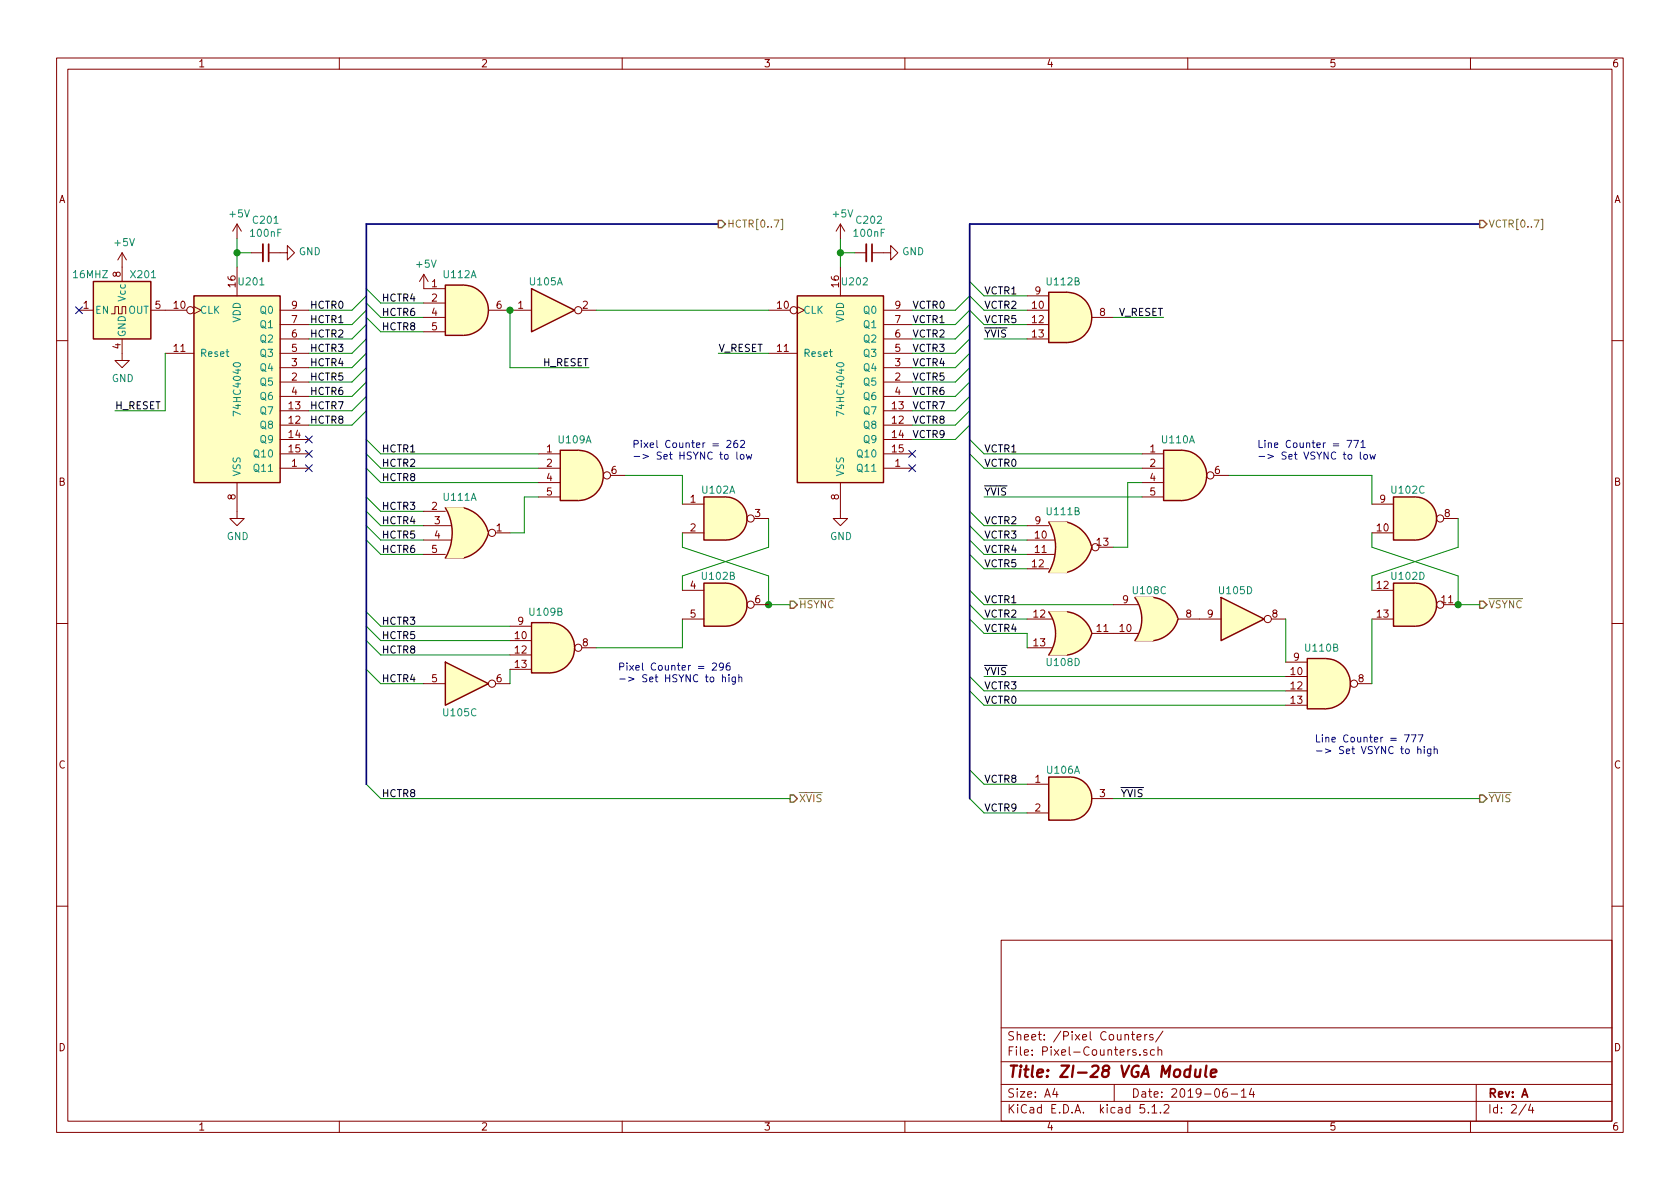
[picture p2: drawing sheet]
<svg xmlns="http://www.w3.org/2000/svg" width="297mm" height="210mm" viewBox="0 0 297 210" stroke-linecap="round" stroke-linejoin="round" font-family="sans-serif">
<g fill="none" stroke="#840000" stroke-width=".18">
<path d="M10 10.3h277v189.9h-277zM12 12.2h273v186.1h-273zM60 10.3v1.9M110 10.3v1.9M160 10.3v1.9M210 10.3v1.9M260 10.3v1.9M41.9 39.6l-.8 1.3M41.9 39.6v2.6M41.9 39.6l.8 1.3M148.6 39.6v2.6M148.6 39.6l-.8 1.3"/>
<path d="M148.6 39.6l.8 1.3M14 54.9h2.5M19.7 55.5h.6v-1.3h.7v1.3h.6v-1.3h.6v1.3M21.6 59.9v3.8h1.3l-1.3 1.3-1.3-1.3h1.3M21.6 44.7v5.1M21.6 44.7l-.8 1.3M21.6 44.7l.8 1.3M26.7 54.9h6.3M34.3 54.2l1.3 .7-1.3 .6M41.9 47.2v5.1M44.4 44.7h2.1M47.5 44.7h3.3v-1.3l1.3 1.3-1.3 1.3v-1.3"/>
<path d="M49.5 54.9h5.1M49.5 59.9h5.1M49.5 57.4h5.1M74.9 48.5l-.7 1.3M74.9 48.5v2.5h3.8M74.9 48.5l.8 1.3M74.9 53.6h3.8M74.9 56.1h3.8M74.9 58.7h3.8M86.4 54.9h7.6M102.9 54.9h2.5M135.9 54.9h3.8"/>
<path d="M141 54.2l1.2 .7-1.2 .6M148.6 47.2v5.1M151.1 44.7h2.1M154.2 44.7h3.3v-1.3l1.2 1.3-1.2 1.3v-1.3M156.2 54.9h5.1M156.2 59.9h5.1M156.2 57.4h5.1M181.6 54.9h3.8M181.6 59.9h3.8M181.6 57.4h3.8M181.6 52.3h3.8M193 56.1h3.8"/>
<path d="M10 60.2h2M29.2 62.5h5.1M49.5 62.5h5.1M49.5 75.2h5.1M49.5 72.6h5.1M49.5 77.7h5.1M49.5 67.6h5.1M49.5 65h5.1M49.5 70.1h5.1M135.9 62.5h5.1M156.2 62.5h5.1M156.2 75.2h5.1"/>
<path d="M156.2 72.6h5.1M156.2 77.7h5.1M156.2 67.6h5.1M156.2 65h5.1M156.2 70.1h5.1M285 60.2h2M41.9 85.3v6.4h1.3l-1.3 1.3-1.3-1.3h1.3M49.5 82.8h5.1M49.5 80.3h5.1M74.9 95.5h4.9M74.9 98h3.8M74.9 93h4.9"/>
<path d="M74.9 90.4h3.8M87.6 94.2h2.6M95.2 82.8h3.9M95.2 80.3h3.9M95.2 85.3h3.9M95.2 87.9h3.9M107.9 84.1h2.6M120.6 94.2h3.9M120.6 89.1h3.9M133.3 91.7h2.6M148.6 85.3v6.4h1.3l-1.3 1.3-1.3-1.3h1.3M156.2 82.8h5.1"/>
<path d="M156.2 80.3h5.1M181.6 95.5h4.8M181.6 98h4.8M181.6 93h3.8M194.3 96.8h2.5M201.9 82.8h3.8M201.9 80.3h3.8M201.9 85.3h3.8M201.9 87.9h3.8M214.6 84.1h2.6M242.6 94.2h3.8M242.6 89.1h3.8"/>
<path d="M255.3 91.7h2.5M10 110.3h2M90.2 113.3h3.8M90.2 115.8h3.8M90.2 118.4h3.8M90.2 110.7h3.8M102.9 114.5h2.5M120.6 104.4h3.9M120.6 109.5h3.9M133.3 106.9h2.6M181.6 109.5h4.3M181.6 114.5h4.3"/>
<path d="M181.6 100.6h3.8M193 112h8.2M196.8 106.9h4.4M208.3 109.5h7.6M224.8 109.5h2.5M227.3 119.6h3.8M227.3 117.1h3.8M242.6 104.4h3.8M242.6 109.5h3.8M255.3 106.9h2.5M285 110.3h2M74.9 120.9h3.8"/>
<path d="M87.6 120.9h2.6M181.6 138.7h3.8M227.3 122.2h3.8M227.3 124.7h3.8M240 120.9h2.6M181.6 143.8h3.8M193 141.2h3.8M10 160.2h2M177 166.3h108v32h-108zM285 160.2h2M60 198.3v1.9M110 198.3v1.9"/>
<path d="M160 198.3v1.9M177 194.8h108M177 191.8h108M177 187.8h108M177 181.8h108M186.5 192.5l-.4 1h1M186.8 193v1M197 191.8v3M200.1 182.9h.5M200.3 182.4v1.3l.3 .2M200.8 185.7a.37 .37 0 0 0-.5 .1v.2l.5 .2 .1 .1-.2 .3-.4-.1M201 183.4l.8-.1-.1-.3-.4-.1-.3 .2 .1 .7h.6"/>
<path d="M201.5 186.5v.1M202.3 195.3h-.7l-.1 .7 .3-.1 .5 .1 .1 .2-.1 .5-.2 .1-.6-.1M202.4 182.9v1M202.8 185.7a.37 .37 0 0 0-.6 .1l.1 .2 .5 .2v.1l-.2 .3-.4-.1M202.8 182.9l-.3 .2-.1 .1M203 196.7v.1M203.7 195.8l.4-.5v1.5M203.7 196.8h.8M203.8 183a.37 .37 0 0 0-.5 .1v.3l.5 .1 .1 .1-.2 .3-.4-.1M204.1 185.7l-.4-.1-.3 .3 .1 .6 .2 .1 .4-.1M204.7 185.7h.1a.37 .37 0 0 1 .6 .1v.8M204.7 185.1v1.5"/>
<path d="M205.2 196.7v.1M205.6 182.3l-1.3 2M205.8 195.5l.2-.2h.4l.3 .5-.9 1h.9M210 198.3v1.9M216.9 192.5a.62 .62 0 0 0-.7 .7l.1 .7 .2 .1 .5-.1v-.5l-.1-.2-.4-.1-.3 .3M217.7 193.5h1.1M219.5 193l.4-.5v1.5M219.5 194h.8M221.3 192.5l-.4 1h.9M221.6 193v1M260 198.3v1.9M261 191.8v6.5"/>
<path d="M269.8 195.2l-1.2 2M270.6 195.2l-.3 1.1h.9M271 195.8v1"/>
<circle cx="33.7" cy="54.9" r=".63"/>
<circle cx="102.2" cy="54.9" r=".63"/>
<circle cx="140.3" cy="54.9" r=".63"/>
<circle cx="87" cy="94.2" r=".63"/>
<circle cx="107.3" cy="84.1" r=".63"/>
<circle cx="132.7" cy="91.7" r=".63"/>
<circle cx="193.7" cy="96.8" r=".63"/>
<circle cx="214" cy="84.1" r=".63"/>
<circle cx="254.6" cy="91.7" r=".63"/>
<circle cx="102.2" cy="114.5" r=".63"/>
<circle cx="132.7" cy="106.9" r=".63"/>
<circle cx="224.2" cy="109.5" r=".63"/>
<circle cx="254.6" cy="106.9" r=".63"/>
<circle cx="87" cy="120.9" r=".63"/>
<circle cx="239.4" cy="120.9" r=".63"/>
</g>
<path d="M210.5 188.4l-.2 2M211.4 189.1l-.1 1.2a.59 .59 0 0 0 .8 0M212.3 189.1l-.2 1.3M213.3 188.4l-.2 1.8 .2 .2M214.1 189.8l1-.2-.1-.4-.5-.1-.4 .3v.9l.2 .1 .6-.1" fill="none" stroke="#840000" stroke-width=".41"/>
<g fill="#ffffc2" stroke="#ffffc2" stroke-width=".18">
<path d="M141 52.3h15.2v33h-15.2z"/>
<path d="M250.2 87.9a3.8 3.8 0 0 1 3.8 3.8 3.8 3.8 0 0 1-3.8 3.8z"/>
<path d="M246.4 87.9h3.8v7.6h-3.8z"/>
<path d="M250.2 103.1a3.8 3.8 0 0 1 3.8 3.8 3.8 3.8 0 0 1-3.8 3.8z"/>
<path d="M246.4 103.1h3.8v7.6h-3.8z"/>
<path d="M188.6 108.2a5.2 5.2 0 0 1 4.4 3.8l-5 1.3z"/>
<path d="M188 110.7l5 1.3a5.2 5.2 0 0 1-4.4 3.8z"/>
<path d="M185.4 115.8h3.2z"/>
<path d="M185.4 108.2h3.2z"/>
<path d="M185.4 108.2h3.2v7.6h-3.2a6.7 6.7 0 0 0 0-7.6z"/>
<path d="M188.5 92.3a6 6 0 0 1 4.5 4.5l-5.8 1.4z"/>
<path d="M187.2 95.3l5.8 1.5a6 6 0 0 1-4.5 4.4z"/>
<path d="M185.4 101.2h3.2z"/>
<path d="M185.4 92.3h3.2z"/>
<path d="M185.4 92.3h3.2v8.9h-3.2a8.8 8.8 0 0 0 0-8.9z"/>
<path d="M94 51l7.6 3.9-7.6 3.8z"/>
<path d="M78.7 117.1l7.7 3.8-7.7 3.8z"/>
<path d="M128.3 103.1a3.8 3.8 0 0 1 3.8 3.8 3.8 3.8 0 0 1-3.8 3.8z"/>
<path d="M124.5 103.1h3.8v7.6h-3.8z"/>
<path d="M128.3 87.9a3.8 3.8 0 0 1 3.8 3.8 3.8 3.8 0 0 1-3.8 3.8z"/>
<path d="M124.5 87.9h3.8v7.6h-3.8z"/>
<path d="M34.3 52.3h15.2v33h-15.2z"/>
<path d="M16.5 49.8h10.2v10.1h-10.2z"/>
<path d="M81.9 89.8a6 6 0 0 1 4.5 4.4l-5.9 1.5z"/>
<path d="M80.5 92.8l5.9 1.4a6 6 0 0 1-4.5 4.5z"/>
<path d="M78.7 98.7h3.2z"/>
<path d="M78.7 89.8h3.2z"/>
<path d="M78.7 89.8h3.2v8.9h-3.2a8.8 8.8 0 0 0 0-8.9z"/>
<path d="M81.9 50.4a4.4 4.4 0 0 1 4.5 4.5 4.4 4.4 0 0 1-4.5 4.4z"/>
<path d="M78.7 50.4h3.2v8.9h-3.2z"/>
<path d="M188.6 51.7a4.4 4.4 0 0 1 4.4 4.4 4.4 4.4 0 0 1-4.4 4.5z"/>
<path d="M185.4 51.7h3.2v8.9h-3.2z"/>
<path d="M215.9 105.7l7.6 3.8-7.6 3.8z"/>
<path d="M203.8 105.6a5.2 5.2 0 0 1 4.5 3.8l-5 1.4z"/>
<path d="M203.3 108.1l5 1.4a5.2 5.2 0 0 1-4.5 3.8z"/>
<path d="M200.7 113.3h3.1z"/>
<path d="M200.7 105.7h3.1z"/>
<path d="M200.7 105.7h3.1v7.6h-3.1a6.7 6.7 0 0 0 0-7.6z"/>
<path d="M102.2 79.6a4.4 4.4 0 0 1 4.5 4.5 4.4 4.4 0 0 1-4.5 4.4z"/>
<path d="M99.1 79.6h3.1v8.9h-3.1z"/>
<path d="M97.2 110.1a4.4 4.4 0 0 1 4.4 4.4 4.4 4.4 0 0 1-4.4 4.5z"/>
<path d="M94 110.1h3.2v8.9h-3.2z"/>
<path d="M208.9 79.6a4.4 4.4 0 0 1 4.5 4.5 4.4 4.4 0 0 1-4.5 4.4z"/>
<path d="M205.7 79.6h3.2v8.9h-3.2z"/>
<path d="M234.3 116.5a4.4 4.4 0 0 1 4.5 4.4 4.4 4.4 0 0 1-4.5 4.4z"/>
<path d="M231.1 116.5h3.2v8.8h-3.2z"/>
<path d="M189.2 137.4a3.8 3.8 0 0 1 3.8 3.8 3.8 3.8 0 0 1-3.8 3.8z"/>
<path d="M185.4 137.4h3.8v7.6h-3.8z"/>
</g>
<g fill="none" stroke="#840000" stroke-width=".25">
<path d="M16.5 49.8h10.2v10.1h-10.2zM34.3 52.3h15.2v33h-15.2zM78.7 50.4h3.2a4.4 4.4 0 0 1 4.5 4.5 4.4 4.4 0 0 1-4.5 4.4h-3.2zM94 51l7.6 3.9-7.6 3.8zM141 52.3h15.2v33h-15.2zM185.4 51.7h3.2a4.4 4.4 0 0 1 4.4 4.4 4.4 4.4 0 0 1-4.4 4.5h-3.2zM99.1 79.6h3.1a4.4 4.4 0 0 1 4.5 4.5 4.4 4.4 0 0 1-4.5 4.4h-3.1zM205.7 79.6h3.2a4.4 4.4 0 0 1 4.5 4.5 4.4 4.4 0 0 1-4.5 4.4h-3.2zM78.7 98.7h3.2M78.7 89.8h3.2M78.8 89.8a8.8 8.8 0 0 1 0 8.8M81.9 89.8a6 6 0 0 1 4.5 4.4 6 6 0 0 1-4.5 4.5"/>
<path d="M124.5 87.9h3.8a3.8 3.8 0 0 1 3.8 3.8 3.8 3.8 0 0 1-3.8 3.8h-3.8zM188.5 92.3a6 6 0 0 1 4.5 4.5 6 6 0 0 1-4.5 4.4M188.6 92.3h-3.2a8.8 8.8 0 0 1 0 8.9M246.4 87.9h3.8a3.8 3.8 0 0 1 3.8 3.8 3.8 3.8 0 0 1-3.8 3.8h-3.8zM78.7 117.1l7.7 3.8-7.7 3.8zM94 110.1h3.2a4.4 4.4 0 0 1 4.4 4.4 4.4 4.4 0 0 1-4.4 4.5h-3.2zM124.5 103.1h3.8a3.8 3.8 0 0 1 3.8 3.8 3.8 3.8 0 0 1-3.8 3.8h-3.8zM185.4 101.2h3.2M188.6 108.2a5.2 5.2 0 0 1 4.4 3.8M188.6 108.2h-3.2a6.6 6.6 0 0 1 0 7.6h3.2M193 112a5.2 5.2 0 0 1-4.4 3.8M200.7 105.7l3.1-.1a5.2 5.2 0 0 1 4.5 3.8"/>
<path d="M200.7 105.7a6.6 6.6 0 0 1 0 7.6M208.3 109.5a5.2 5.2 0 0 1-4.5 3.8h-3.1M215.9 105.7l7.6 3.8-7.6 3.8zM231.1 116.5h3.2a4.4 4.4 0 0 1 4.5 4.4 4.4 4.4 0 0 1-4.5 4.4h-3.2zM246.4 103.1h3.8a3.8 3.8 0 0 1 3.8 3.8 3.8 3.8 0 0 1-3.8 3.8h-3.8zM185.4 137.4h3.8a3.8 3.8 0 0 1 3.8 3.8 3.8 3.8 0 0 1-3.8 3.8h-3.8z"/>
</g>
<g fill="none" stroke="#008400" stroke-width=".18">
<path d="M41.9 44.7h2.5M41.9 42.2v5M64.8 52.3l-2.6 2.6h-7.6M64.8 54.9l-2.6 2.5h-7.6M64.8 57.4l-2.6 2.5h-7.6M64.8 59.9l-2.6 2.6h-7.6M64.8 56.1l2.5 2.6h7.6M64.8 53.6l2.5 2.5h7.6M64.8 51l2.5 2.6h7.6M90.2 54.9v10.1h13.9M105.4 54.9h30.5M148.6 42.2v5"/>
<path d="M148.6 44.7h2.5M161.3 54.9h7.6l2.5-2.6 2.6 2.6h7.6M161.3 57.4h7.6l2.5-2.5 2.6 2.5h7.6M171.4 57.4l-2.5 2.5h-7.6M171.4 59.9l-2.5 2.6h-7.6M171.4 49.8l2.6 2.5h7.6M174 59.9h7.6M196.8 56.1h8.9M29.2 62.5v10.1h-8.9M64.8 62.5l-2.6 2.5h-7.6M64.8 65l-2.6 2.6h-7.6M64.8 67.6l-2.6 2.5h-7.6"/>
<path d="M64.8 70.1l-2.6 2.5h-7.6M64.8 72.6l-2.6 2.6h-7.6M64.8 77.7l2.5 2.6h27.9M127 62.5h8.9M171.4 62.5l-2.5 2.5h-7.6M171.4 65l-2.5 2.6h-7.6M171.4 67.6l-2.5 2.5h-7.6M171.4 70.1l-2.5 2.5h-7.6M171.4 72.6l-2.5 2.6h-7.6M171.4 77.7l2.6 2.6h27.9M171.4 75.2l-2.5 2.5h-7.6M64.8 80.3l2.5 2.5h27.9"/>
<path d="M64.8 90.4l2.5 2.6h7.6M64.8 93l2.5 2.5h7.6M64.8 95.5l2.5 2.5h7.6M64.8 87.9l2.5 2.5h7.6M64.8 82.8l2.5 2.5h27.9M95.2 87.9h-2.5v6.3h-2.5M110.5 84.1h10.1v5M120.6 94.2v2.6l15.3 5v5.1h3.8M135.9 91.7v5.1l-15.3 5v2.6M171.4 80.3l2.6 2.5h27.9M171.4 90.4l2.6 2.6h7.6M171.4 93l2.6 2.5h7.6"/>
<path d="M171.4 95.5l2.6 2.5h7.6M171.4 98l2.6 2.6h7.6M174 87.9h27.9M201.9 85.3h-2.5v11.5h-2.6M217.2 84.1h25.4v5M242.6 94.2v2.6l15.2 5v5.1h3.8M257.8 91.7v5.1l-15.2 5v2.6M64.8 118.4l2.5 2.5h7.6M64.8 113.3l2.5 2.5h22.9M64.8 110.7l2.5 2.6h22.9M64.8 108.2l2.5 2.5h22.9M90.2 118.4v2.5"/>
<path d="M120.6 109.5v5h-15.2M171.4 119.6l2.6 2.6h53.3M171.4 104.4l2.6 2.5h22.8M171.4 106.9l2.6 2.6h7.6M171.4 109.5l2.6 2.5h7.6v2.5M174 119.6h53.3M227.3 109.5v7.6M242.6 109.5v11.4M64.8 138.7l2.5 2.5h72.4M171.4 122.2l2.6 2.5h53.3M171.4 136.1l2.6 2.6h7.6M171.4 141.2l2.6 2.6h7.6"/>
<path d="M196.8 141.2h64.8"/>
</g>
<path d="M46.5 43.2v3M153.2 43.2v3" fill="none" stroke="#840000" stroke-width=".33"/>
<path d="M47.5 43.2v3M154.2 43.2v3" fill="none" stroke="#840000" stroke-width=".3"/>
<g fill="#008400" stroke="#008400" stroke-width=".25">
<circle cx="148.6" cy="44.7" r=".51"/>
<circle cx="257.8" cy="106.9" r=".51"/>
<circle cx="135.9" cy="106.9" r=".51"/>
<circle cx="41.9" cy="44.7" r=".51"/>
<circle cx="90.2" cy="54.9" r=".51"/>
</g>
<path d="M13.4 54.2l1.2 1.3M14.6 54.2l-1.2 1.3M54 77.1l1.2 1.2M54 79.6l1.2 1.3M55.2 77.1l-1.2 1.2M55.2 79.6l-1.2 1.3M160.7 79.6l1.2 1.3M161.9 79.6l-1.2 1.3M54 82.2l1.2 1.2M55.2 82.2l-1.2 1.2M160.7 82.2l1.2 1.2M161.9 82.2l-1.2 1.2" fill="none" stroke="#000084" stroke-width=".18"/>
<path d="M127 39h.6l.7 .6-.7 .7h-.6zM261.6 39h.7l.6 .6-.6 .7h-.7zM139.7 106.3h.6l.7 .6-.7 .7h-.6zM261.6 106.3h.7l.6 .6-.6 .7h-.7zM139.7 140.6h.6l.7 .6-.7 .7h-.6zM261.6 140.6h.7l.6 .6-.6 .7h-.7z" fill="none" stroke="#848400" stroke-width=".25"/>
<path d="M127 39.6h-62.2v99.1M261.6 39.6h-90.2v101.6" fill="none" stroke="#000084" stroke-width=".3"/>
<path d="M138.1 38.8h.3v1.8h-.3M272.5 38.8h.3v1.8h-.3" fill="none" stroke="#848400" stroke-width=".18"/>
<g fill="none" stroke="#0000c2" stroke-width=".18">
<path d="M128.5 78l.5-.1 .2 .3v.2l-.8 .7h.8M130.3 79.9v1.1l.2 .2M130.3 77.9h-.2a.79 .79 0 0 0-.1 1.2h.3l.2-.5-.3-.2h-.2l-.3 .2M130.9 78l.5-.1 .2 .3v.2l-.7 .7h.7M238.2 77.9h.8l-.5 1.2M239.4 77.9h.8l-.5 1.2M240.5 79.9v1.1l.2 .2M240.6 78.2l.4-.3v1.2M240.6 79.1h.8M131 80.4h.3l.2 .2-.1 .5-.3 .1-.2-.1zM132 80.4l.2 .8 .2-.6 .3 .6 .2-.8M241.2 80.5l.2-.1 .3 .1 .1 .5-.1 .1-.3 .1-.2-.1z"/>
<path d="M242.2 80.4l.2 .8 .3-.6 .2 .6 .3-.8M126 117.4l.5-.2 .2 .4-.1 .2-.7 .7h.8M127.7 119.9l.2-.2 .3 .1 .1 .8M127.7 119.3v1.3M127.9 117.8l-.2 .2h-.4l-.1-.2 .1-.5 .4-.1 .1 .2a.87 .87 0 0 1-.2 1.1h-.3M128.9 119.3v.1M128.9 119.7v.9M129 117.2l-.4 .1a.87 .87 0 0 0 0 1.2l.5-.1v-.5l-.5-.2-.2 .3M130 119.7v1.2l-.2 .1-.3-.1M130 119.8l-.3-.1-.3 .3 .1 .5h.5M130.6 119.9l.2-.2 .3 .1 .1 .8M130.6 119.3v1.3"/>
<path d="M248.3 129.9h.9l-.6 1.3M249.5 129.9h.9l-.6 1.3M250.7 132.6l.2-.2 .3 .1v.8M250.7 132v1.3M250.7 129.9h.9l-.6 1.3M251.8 132v.1M251.8 132.4v.9M253 132.4v1l-.3 .3-.3-.1M253 132.5l-.4-.1-.2 .3 .1 .5h.5M253.6 132.6l.2-.2 .3 .1v.8M253.6 132v1.3"/>
</g>
<text font-size="2.8" fill="#840000" x="178" y="190.5">Title: ZI-28 VGA Module</text>
<g font-size="2.1" fill="#840000">
<text x="178" y="184">Sheet: /Pixel Counters/</text>
<text x="178" y="186.7">File: Pixel-Counters.sch</text>
<text x="178" y="196.9">KiCad E.D.A. kicad 5.1.2</text>
<text x="178" y="194.1">Size: A4</text>
<text x="200" y="194.1">Date: 2019-06-14</text>
<text x="263" y="194.1">Rev: A</text>
<text x="263" y="196.9">Id: 2/4</text>
</g>
<g font-size="1.8" fill="#840000">
<text x="35" y="11.9">1</text>
<text x="85" y="11.9">2</text>
<text x="135" y="11.9">3</text>
<text x="185" y="11.9">4</text>
<text x="235" y="11.9">5</text>
<text x="285" y="11.9">6</text>
<text x="10.4" y="35.9">A</text>
<text x="285.4" y="35.9">A</text>
<text x="21.3" y="49" transform="rotate(-90 21.3 49)">8</text>
<text x="41.7" y="50.7" transform="rotate(-90 41.7 50.7)">16</text>
<text x="76.4" y="50.8">1</text>
<text x="76.4" y="53.3">2</text>
<text x="148.3" y="50.7" transform="rotate(-90 148.3 50.7)">16</text>
<text x="183" y="52.1">9</text>
<text x="14.8" y="54.6">1</text>
<text x="27.5" y="54.6">5</text>
<text x="30.8" y="54.6">10</text>
<text x="51.6" y="59.7">6</text>
<text x="51.6" y="57.1">7</text>
<text x="51.6" y="54.6">9</text>
<text x="76.4" y="55.9">4</text>
<text x="76.4" y="58.4">5</text>
<text x="87.8" y="54.6">6</text>
<text x="91.6" y="54.6">1</text>
<text x="103" y="54.6">2</text>
<text x="137.5" y="54.6">10</text>
<text x="158.3" y="59.7">6</text>
<text x="158.3" y="57.1">7</text>
<text x="158.3" y="54.6">9</text>
<text x="182.5" y="54.6">10</text>
<text x="182.5" y="57.1">12</text>
<text x="182.5" y="59.7">13</text>
<text x="194.5" y="55.9">8</text>
<text x="21.3" y="61.7" transform="rotate(-90 21.3 61.7)">4</text>
<text x="30.8" y="62.2">11</text>
<text x="51.6" y="64.8">3</text>
<text x="51.6" y="62.2">5</text>
<text x="137.5" y="62.2">11</text>
<text x="158.3" y="64.8">3</text>
<text x="158.3" y="62.2">5</text>
<text x="51.6" y="67.3">2</text>
<text x="51.6" y="69.8">4</text>
<text x="158.3" y="67.3">2</text>
<text x="158.3" y="69.8">4</text>
<text x="51.1" y="74.9">12</text>
<text x="51.1" y="72.4">13</text>
<text x="51.1" y="77.5">14</text>
<text x="157.8" y="74.9">12</text>
<text x="157.8" y="72.4">13</text>
<text x="157.8" y="77.5">14</text>
<text x="51.1" y="80">15</text>
<text x="51.6" y="82.5">1</text>
<text x="96.7" y="80">1</text>
<text x="96.7" y="82.5">2</text>
<text x="108.1" y="83.8">6</text>
<text x="157.8" y="80">15</text>
<text x="158.3" y="82.5">1</text>
<text x="203.4" y="80">1</text>
<text x="203.4" y="82.5">2</text>
<text x="214.8" y="83.8">6</text>
<text x="10.4" y="85.9">B</text>
<text x="41.7" y="88.4" transform="rotate(-90 41.7 88.4)">8</text>
<text x="96.7" y="85.1">4</text>
<text x="96.7" y="87.6">5</text>
<text x="122.1" y="88.9">1</text>
<text x="148.3" y="88.4" transform="rotate(-90 148.3 88.4)">8</text>
<text x="203.4" y="85.1">4</text>
<text x="203.4" y="87.6">5</text>
<text x="244" y="88.9">9</text>
<text x="285.4" y="85.9">B</text>
<text x="76.4" y="90.2">2</text>
<text x="76.9" y="92.7">3</text>
<text x="76.9" y="95.2">4</text>
<text x="87.8" y="94">1</text>
<text x="122.1" y="94">2</text>
<text x="133.5" y="91.4">3</text>
<text x="183" y="92.7">9</text>
<text x="183.1" y="95.2">10</text>
<text x="243.5" y="94">10</text>
<text x="255.4" y="91.4">8</text>
<text x="76.4" y="97.8">5</text>
<text x="182.5" y="100.3">12</text>
<text x="183.1" y="97.8">11</text>
<text x="194" y="96.5">13</text>
<text x="122.1" y="104.1">4</text>
<text x="133.5" y="106.7">6</text>
<text x="198.5" y="106.7">9</text>
<text x="243.5" y="104.1">12</text>
<text x="254.9" y="106.7">11</text>
<text x="91.1" y="113">10</text>
<text x="91.6" y="110.5">9</text>
<text x="122.1" y="109.2">5</text>
<text x="182.8" y="109.2">12</text>
<text x="194" y="111.8">11</text>
<text x="198" y="111.8">10</text>
<text x="209.7" y="109.2">8</text>
<text x="213.5" y="109.2">9</text>
<text x="224.9" y="109.2">8</text>
<text x="243.5" y="109.2">13</text>
<text x="91.1" y="115.6">12</text>
<text x="91.1" y="118.1">13</text>
<text x="103" y="114.3">8</text>
<text x="182.8" y="114.3">13</text>
<text x="228.3" y="119.4">10</text>
<text x="228.8" y="116.8">9</text>
<text x="76.4" y="120.6">5</text>
<text x="87.8" y="120.6">6</text>
<text x="228.3" y="121.9">12</text>
<text x="228.3" y="124.5">13</text>
<text x="240.2" y="120.6">8</text>
<text x="10.4" y="135.9">C</text>
<text x="285.4" y="135.9">C</text>
<text x="183" y="138.4">1</text>
<text x="183" y="143.5">2</text>
<text x="194.5" y="141">3</text>
<text x="10.4" y="185.9">D</text>
<text x="285.4" y="185.9">D</text>
<text x="35" y="199.9">1</text>
<text x="85" y="199.9">2</text>
<text x="135" y="199.9">3</text>
<text x="185" y="199.9">4</text>
<text x="235" y="199.9">5</text>
<text x="285" y="199.9">6</text>
</g>
<g font-size="1.8" fill="#008484">
<text x="40.7" y="38.4">+5V</text>
<text x="44.4" y="41.9">100nF</text>
<text x="44.9" y="39.6">C201</text>
<text x="147.4" y="38.4">+5V</text>
<text x="151.1" y="41.9">100nF</text>
<text x="151.6" y="39.6">C202</text>
<text x="20.4" y="43.5">+5V</text>
<text x="52.8" y="45.1">GND</text>
<text x="73.7" y="47.3">+5V</text>
<text x="159.5" y="45.1">GND</text>
<text x="13.1" y="49.2">16MHZ</text>
<text x="22.2" y="53.2" transform="rotate(-90 22.2 53.2)">Vcc</text>
<text x="23.3" y="49.2">X201</text>
<text x="42.3" y="50.5">U201</text>
<text x="78.5" y="49.2">U112A</text>
<text x="93.8" y="50.5">U105A</text>
<text x="149" y="50.5">U202</text>
<text x="185.2" y="50.5">U112B</text>
<text x="16.8" y="55.5">EN</text>
<text x="22.2" y="59.7" transform="rotate(-90 22.2 59.7)">GND</text>
<text x="22.7" y="55.5">OUT</text>
<text x="35.3" y="55.5">CLK</text>
<text x="42.5" y="57.1" transform="rotate(-90 42.5 57.1)">VDD</text>
<text x="46.2" y="58">Q1</text>
<text x="46.2" y="55.5">Q0</text>
<text x="142" y="55.5">CLK</text>
<text x="149.2" y="57.1" transform="rotate(-90 149.2 57.1)">VDD</text>
<text x="152.8" y="58">Q1</text>
<text x="152.8" y="55.5">Q0</text>
<text x="35.3" y="63.1">Reset</text>
<text x="46.2" y="65.7">Q4</text>
<text x="46.2" y="63.1">Q3</text>
<text x="46.2" y="60.6">Q2</text>
<text x="142" y="63.1">Reset</text>
<text x="152.8" y="65.7">Q4</text>
<text x="152.8" y="63.1">Q3</text>
<text x="152.8" y="60.6">Q2</text>
<text x="19.8" y="67.6">GND</text>
<text x="46.2" y="68.2">Q5</text>
<text x="46.2" y="70.7">Q6</text>
<text x="152.8" y="68.2">Q5</text>
<text x="152.8" y="70.7">Q6</text>
<text x="42.6" y="73" transform="rotate(-90 42.6 73)">74HC4040</text>
<text x="46.2" y="75.8">Q8</text>
<text x="46.2" y="73.3">Q7</text>
<text x="149.3" y="73" transform="rotate(-90 149.3 73)">74HC4040</text>
<text x="152.8" y="75.8">Q8</text>
<text x="152.8" y="73.3">Q7</text>
<text x="45.2" y="83.4">Q11</text>
<text x="45.2" y="80.9">Q10</text>
<text x="46.2" y="78.4">Q9</text>
<text x="98.9" y="78.4">U109A</text>
<text x="151.8" y="83.4">Q11</text>
<text x="151.8" y="80.9">Q10</text>
<text x="152.8" y="78.4">Q9</text>
<text x="205.5" y="78.4">U110A</text>
<text x="42.5" y="84.3" transform="rotate(-90 42.5 84.3)">VSS</text>
<text x="78.5" y="88.6">U111A</text>
<text x="124.3" y="87.3">U102A</text>
<text x="149.2" y="84.3" transform="rotate(-90 149.2 84.3)">VSS</text>
<text x="246.2" y="87.3">U102C</text>
<text x="40.1" y="95.5">GND</text>
<text x="146.8" y="95.5">GND</text>
<text x="185.2" y="91.1">U111B</text>
<text x="124.3" y="102.5">U102B</text>
<text x="200.5" y="105.1">U108C</text>
<text x="215.7" y="105.1">U105D</text>
<text x="246.2" y="102.5">U102D</text>
<text x="93.8" y="108.9">U109B</text>
<text x="185.2" y="117.8">U108D</text>
<text x="230.9" y="115.2">U110B</text>
<text x="78.5" y="126.7">U105C</text>
<text x="185.2" y="136.8">U106A</text>
</g>
<g font-size="1.8" fill="#848400">
<text x="128.5" y="40.3">HCTR[0..7]</text>
<text x="263.1" y="40.3">VCTR[0..7]</text>
<text x="141.2" y="107.6">HSYNC</text>
<text x="263.1" y="107.6">VSYNC</text>
<text x="141.2" y="141.9">XVIS</text>
<text x="263.1" y="141.9">YVIS</text>
</g>
<g font-size="1.8">
<text x="67.8" y="53.3">HCTR4</text>
<text x="174" y="52.1">VCTR1</text>
<text x="55.1" y="59.7">HCTR2</text>
<text x="55.1" y="57.1">HCTR1</text>
<text x="55.1" y="54.6">HCTR0</text>
<text x="67.8" y="58.4">HCTR8</text>
<text x="67.8" y="55.9">HCTR6</text>
<text x="161.3" y="54.6">VCTR0</text>
<text x="161.3" y="57.1">VCTR1</text>
<text x="161.3" y="59.7">VCTR2</text>
<text x="174" y="59.7">YVIS</text>
<text x="174" y="54.6">VCTR2</text>
<text x="174" y="57.1">VCTR5</text>
<text x="197.7" y="55.9">V_RESET</text>
<text x="55.1" y="64.8">HCTR4</text>
<text x="55.1" y="62.2">HCTR3</text>
<text x="96" y="64.8">H_RESET</text>
<text x="127" y="62.2">V_RESET</text>
<text x="161.3" y="62.2">VCTR3</text>
<text x="161.3" y="64.8">VCTR4</text>
<text x="55.1" y="69.8">HCTR6</text>
<text x="55.1" y="67.3">HCTR5</text>
<text x="161.3" y="67.3">VCTR5</text>
<text x="161.3" y="69.8">VCTR6</text>
<text x="20.3" y="72.4">H_RESET</text>
<text x="55.1" y="74.9">HCTR8</text>
<text x="55.1" y="72.4">HCTR7</text>
<text x="161.3" y="72.4">VCTR7</text>
<text x="161.3" y="74.9">VCTR8</text>
<text x="161.3" y="77.5">VCTR9</text>
<text x="67.8" y="82.5">HCTR2</text>
<text x="67.8" y="80">HCTR1</text>
<text x="174" y="82.5">VCTR0</text>
<text x="174" y="80">VCTR1</text>
<text x="67.8" y="85.1">HCTR8</text>
<text x="174" y="87.6">YVIS</text>
<text x="67.8" y="95.2">HCTR5</text>
<text x="67.8" y="92.7">HCTR4</text>
<text x="67.8" y="90.2">HCTR3</text>
<text x="174" y="92.7">VCTR2</text>
<text x="174" y="95.2">VCTR3</text>
<text x="67.8" y="97.8">HCTR6</text>
<text x="174" y="97.8">VCTR4</text>
<text x="174" y="100.3">VCTR5</text>
<text x="174" y="106.7">VCTR1</text>
<text x="67.8" y="113">HCTR5</text>
<text x="67.8" y="110.5">HCTR3</text>
<text x="174" y="109.2">VCTR2</text>
<text x="174" y="111.8">VCTR4</text>
<text x="67.8" y="115.6">HCTR8</text>
<text x="174" y="119.4">YVIS</text>
<text x="67.8" y="120.6">HCTR4</text>
<text x="174" y="124.5">VCTR0</text>
<text x="174" y="121.9">VCTR3</text>
<text x="67.8" y="141">HCTR8</text>
<text x="174" y="143.5">VCTR9</text>
<text x="174" y="138.4">VCTR8</text>
<text x="198.1" y="141">YVIS</text>
</g>
<g font-size="1.8" fill="#0000c2">
<text x="111.8" y="79.2">Pixel Counter = 262</text>
<text x="111.8" y="81.3">-&gt; Set HSYNC to low</text>
<text x="222.2" y="79.2">Line Counter = 771</text>
<text x="222.2" y="81.3">-&gt; Set VSYNC to low</text>
<text x="109.2" y="118.6">Pixel Counter = 296</text>
<text x="109.2" y="120.6">-&gt; Set HSYNC to high</text>
<text x="232.4" y="131.3">Line Counter = 777</text>
<text x="232.4" y="133.3">-&gt; Set VSYNC to high</text>
</g>
</svg>
